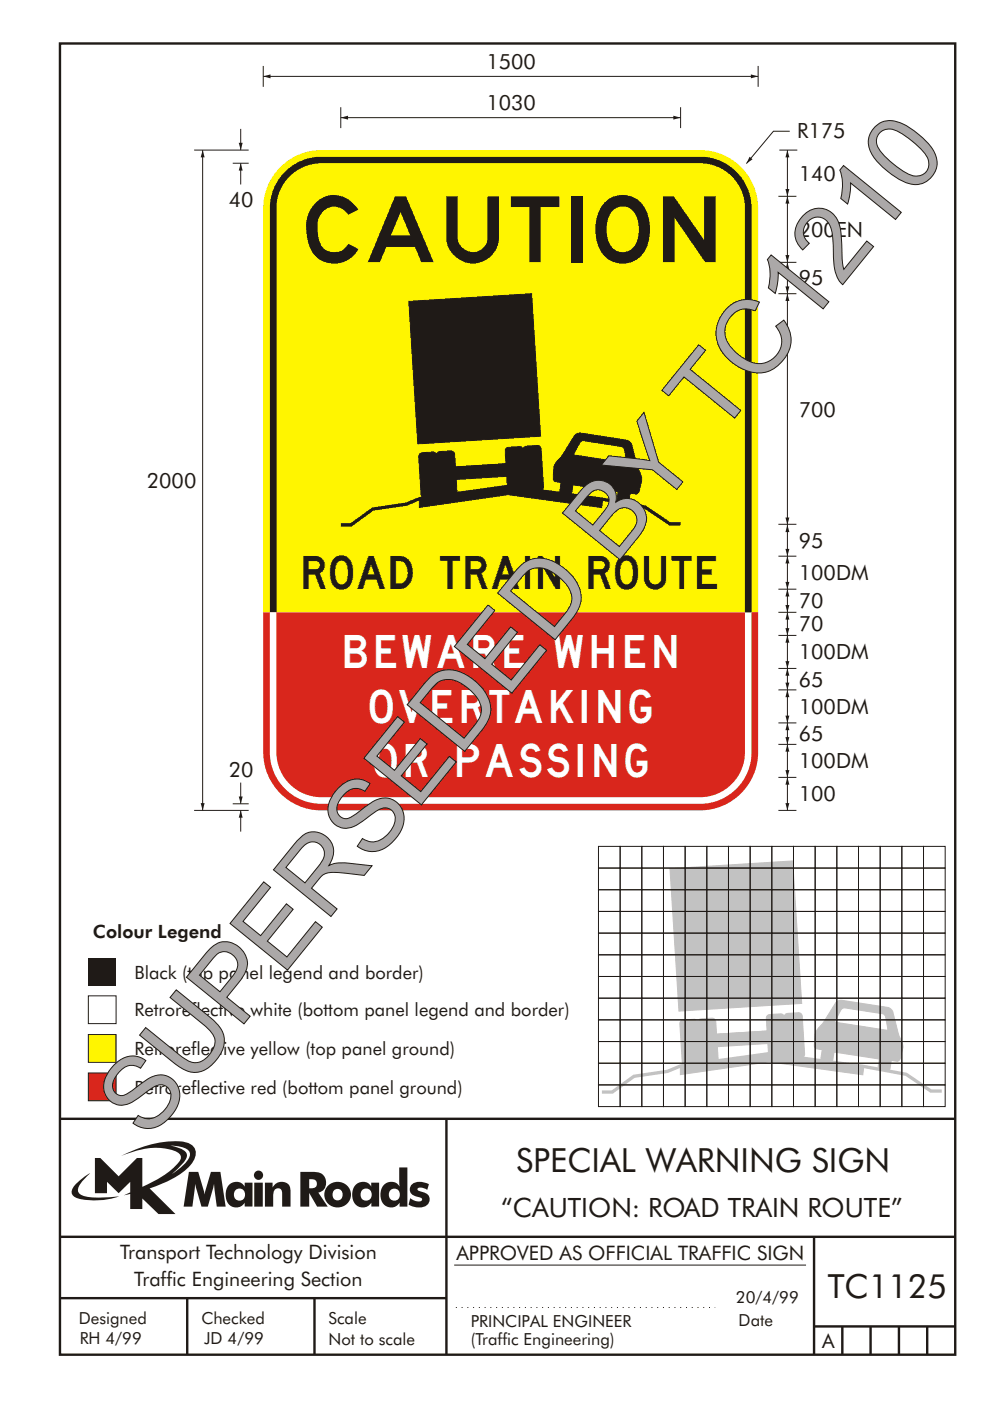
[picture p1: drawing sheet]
<svg xmlns="http://www.w3.org/2000/svg" width="210mm" height="297mm" viewBox="0 0 210 297" stroke-linecap="round" stroke-linejoin="round" font-family="sans-serif">
<g fill="none" stroke="#1f1a17" stroke-width=".51">
<path d="M12.7 9.2h190v278h-190zM12.7 237.2h190M94.7 237.1v50.1M12.7 262.2h190.1M12.7 275.2h82M39.7 275.2v12M66.7 275.2v12M172.7 262.2v25M172.7 281.2h30M178.7 281.2v6M184.7 281.2v6M190.7 281.2v6"/>
<path d="M196.7 281.2v6"/>
</g>
<path d="M96.4 268.2h74.6" fill="none" stroke="#1f1a17" stroke-width=".21"/>
<path d="M96.7 277.2h55" fill="none" stroke="#1f1a17" stroke-width=".21" stroke-dasharray=".2 1" stroke-linecap="butt"/>
<path d="M36.1 242.9a5.9 5.9 0 0 1 3.9 1 1.58 1.58 0 0 1-.2 2.1l-1.1 1.2-2.3 1.7 .9-.8a6.4 6.4 0 0 0 2.4-3.2 2.43 2.43 0 0 0-2.3-1.7zM20.1 245.5v7.5h2.6v-2.4l2.5 2.4 2.4-2.4v2.2l-1.3 .6 1.3-.3v3.2h2.6v-2.2l3.4 3.3h3.6l-5.5-5.4a20.2 20.2 0 0 0 8.7-5 3.1 3.1 0 0 0 .8-3.8 3.9 3.9 0 0 0-3.1-1.2 25.1 25.1 0 0 0-12.4 3.1 16.1 16.1 0 0 1 11.1-1.2 1.56 1.56 0 0 1 1.5 2 18.1 18.1 0 0 1-8.1 5.7v-6.1h-1.1l-3.9 3.9-3.9-3.9zM16.2 251a2.12 2.12 0 0 0-.8 2.4 7.5 7.5 0 0 0 5 1.1l2.9-.3 2-.6a22.2 22.2 0 0 1-7.7-.1 1.33 1.33 0 0 1-.7-2.2l.9-1.2 1.3-1.4-1.4 .9zM65.6 250a1.42 1.42 0 0 1 1.6 .6 .98 .98 0 0 1-.2 1.1 .98 .98 0 0 1-1 .2h-.4zM63.7 248.5v7.3h1.9v-2.9l1.7 2.9h2.2l-2-2.9a2.26 2.26 0 0 0 1.6-2.7 2.26 2.26 0 0 0-2.6-1.7zM68.9 253.3a2.8 2.8 0 0 0 5.6 0 2.8 2.8 0 0 0-5.6 0zM71 252.3a1.16 1.16 0 0 1 1.7 1 1.16 1.16 0 0 1-1.7 1 1.45 1.45 0 0 1 0-2zM75.5 251.1a3.2 3.2 0 0 0 .4 4.7 2.14 2.14 0 0 0 2.9-.8v.8h1.6v-5.1h-1.6v.9a2.04 2.04 0 0 0-3.3-.5zM76.9 252.2a1.24 1.24 0 0 1 1.7 .3 1.24 1.24 0 0 1-.2 1.7 1.24 1.24 0 0 1-1.7-.1 1.57 1.57 0 0 1 .2-1.9zM84.7 247.5l.1 4.1a2.17 2.17 0 0 0-2.4-1 2.17 2.17 0 0 0-1.6 2 2.51 2.51 0 0 0 2.7 3.4 2.08 2.08 0 0 0 1.3-1v.8h1.6v-8.3zM82.9 252.2a1.24 1.24 0 0 1 1.9 1.1 1.24 1.24 0 0 1-1.9 1 1.45 1.45 0 0 1 0-2.1zM87.5 251a1.53 1.53 0 0 0-.5 1.7 1.53 1.53 0 0 0 1.5 1 .83 .83 0 0 1 1 .8 2.08 2.08 0 0 1-2.5-.5l-.3 1.4a3.8 3.8 0 0 0 3.9 .1 1.55 1.55 0 0 0 .5-1.7 1.55 1.55 0 0 0-1.4-1 1.27 1.27 0 0 1-1.1-.7 1.23 1.23 0 0 1 1.7 0l.3 .2 .4-1.2a3.6 3.6 0 0 0-3.5-.1zM40.1 248.5l-1.1 7.3h1.8l.6-4.8 1.3 4.8h1.4l1.3-4.8 .6 4.8h1.9l-1.1-7.3h-2l-1.4 4.8-1.3-4.8zM48.7 251.1a3.2 3.2 0 0 0 .4 4.7 2.12 2.12 0 0 0 2.8-.8v.8h1.7v-5.1h-1.7v.9a2.07 2.07 0 0 0-3.2-.5zM50.1 252.2a1.23 1.23 0 0 1 1.7 .3 1.23 1.23 0 0 1-.3 1.7 1.23 1.23 0 0 1-1.7-.1 1.52 1.52 0 0 1 .3-1.9zM53.9 250.7v5.1h1.8v-5.1zM53.9 249.2a.98 .98 0 0 0 1.9 0 .98 .98 0 0 0-1.9 0zM56.2 250.7v5.1h1.8a5.5 5.5 0 0 1 .3-3.6 .92 .92 0 0 1 1.1-.2 .92 .92 0 0 1 .5 1.1v2.7h1.7v-2.9a2 2 0 0 0-1.3-2.3 2 2 0 0 0-2.5 1.2v-1.1z" fill-rule="evenodd" fill="#1f1a17"/>
<path d="M18.7 219.3h5.9v5.9h-5.9z" fill-rule="evenodd" fill="#fff500" stroke="#1f1a17" stroke-width=".21"/>
<path d="M18.7 211.1h5.9v5.9h-5.9z" fill-rule="evenodd" fill="#fff" stroke="#1f1a17" stroke-width=".21"/>
<path d="M18.7 227.5h5.9v5.9h-5.9z" fill-rule="evenodd" fill="#d9261c" stroke="#1f1a17" stroke-width=".21"/>
<path d="M18.7 203.1h5.9v5.9h-5.9z" fill="#1f1a17"/>
<path d="M59.5 35.4a12.3 12.3 0 0 1 8.7-3.6h80.4a12.3 12.3 0 0 1 12.3 12.3v85.7h-105v-85.7a12.3 12.3 0 0 1 3.6-8.7z" fill-rule="evenodd" fill="#fff500"/>
<path d="M167.1 164.8v7" fill="none" stroke="#1f1a17" stroke-width=".21"/>
<g fill="#1f1a17">
<path d="M166.6 170.3h.9l-.4 1.5z" fill-rule="evenodd"/>
<path d="M167.1 164.8l.4 1.6h-.9z" fill-rule="evenodd"/>
</g>
<path d="M167.1 157.8v7" fill="none" stroke="#1f1a17" stroke-width=".21"/>
<g fill="#1f1a17">
<path d="M166.6 163.3h.9l-.4 1.5z" fill-rule="evenodd"/>
<path d="M167.1 157.8l.4 1.6h-.9z" fill-rule="evenodd"/>
</g>
<path d="M167.1 146.3v7" fill="none" stroke="#1f1a17" stroke-width=".21"/>
<g fill="#1f1a17">
<path d="M166.6 151.7h.9l-.4 1.6z" fill-rule="evenodd"/>
<path d="M167.1 146.3l.4 1.5h-.9z" fill-rule="evenodd"/>
</g>
<path d="M167.1 134.7v7" fill="none" stroke="#1f1a17" stroke-width=".21"/>
<g fill="#1f1a17">
<path d="M166.6 140.2h.9l-.4 1.5z" fill-rule="evenodd"/>
<path d="M167.1 134.7l.4 1.6h-.9z" fill-rule="evenodd"/>
</g>
<path d="M167.1 117.9v7" fill="none" stroke="#1f1a17" stroke-width=".21"/>
<g fill="#1f1a17">
<path d="M166.6 123.4h.9l-.4 1.5z" fill-rule="evenodd"/>
<path d="M167.1 117.9l.4 1.6h-.9z" fill-rule="evenodd"/>
</g>
<path d="M167.1 111.3v6.6" fill="none" stroke="#1f1a17" stroke-width=".21"/>
<g fill="#1f1a17">
<path d="M166.6 116.4h.9l-.4 1.5z" fill-rule="evenodd"/>
<path d="M167.1 111.3l.4 1.5h-.9z" fill-rule="evenodd"/>
</g>
<path d="M167.1 55.6v6.7" fill="none" stroke="#1f1a17" stroke-width=".21"/>
<g fill="#1f1a17">
<path d="M166.6 60.7h.9l-.4 1.6z" fill-rule="evenodd"/>
<path d="M167.1 55.6l.4 1.6h-.9z" fill-rule="evenodd"/>
</g>
<path d="M167.1 41.6v14" fill="none" stroke="#1f1a17" stroke-width=".21"/>
<g fill="#1f1a17">
<path d="M166.6 54.1h.9l-.4 1.5z" fill-rule="evenodd"/>
<path d="M167.1 41.6l.4 1.6h-.9z" fill-rule="evenodd"/>
</g>
<path d="M167.1 62.3v49" fill="none" stroke="#1f1a17" stroke-width=".21"/>
<g fill="#1f1a17">
<path d="M166.6 109.7h.9l-.4 1.6z" fill-rule="evenodd"/>
<path d="M167.1 62.3l.4 1.5h-.9z" fill-rule="evenodd"/>
</g>
<path d="M167.1 31.8v9.8" fill="none" stroke="#1f1a17" stroke-width=".21"/>
<g fill="#1f1a17">
<path d="M166.6 40.1h.9l-.4 1.5z" fill-rule="evenodd"/>
<path d="M167.1 31.8l.4 1.6h-.9z" fill-rule="evenodd"/>
</g>
<path d="M167.1 153.3v4.5" fill="none" stroke="#1f1a17" stroke-width=".21"/>
<g fill="#1f1a17">
<path d="M166.6 156.3h.9l-.4 1.5z" fill-rule="evenodd"/>
<path d="M167.1 153.3l.4 1.5h-.9z" fill-rule="evenodd"/>
</g>
<path d="M167.1 141.7v4.6" fill="none" stroke="#1f1a17" stroke-width=".21"/>
<g fill="#1f1a17">
<path d="M166.6 144.7h.9l-.4 1.6z" fill-rule="evenodd"/>
<path d="M167.1 141.7l.4 1.6h-.9z" fill-rule="evenodd"/>
</g>
<path d="M167.1 129.8v4.9" fill="none" stroke="#1f1a17" stroke-width=".21"/>
<g fill="#1f1a17">
<path d="M166.6 133.2h.9l-.4 1.5z" fill-rule="evenodd"/>
<path d="M167.1 129.8l.4 1.6h-.9z" fill-rule="evenodd"/>
</g>
<path d="M167.1 124.9v4.9" fill="none" stroke="#1f1a17" stroke-width=".21"/>
<g fill="#1f1a17">
<path d="M166.6 128.3h.9l-.4 1.5z" fill-rule="evenodd"/>
<path d="M167.1 124.9l.4 1.6h-.9z" fill-rule="evenodd"/>
</g>
<path d="M72.3 24.9h72.1" fill="none" stroke="#1f1a17" stroke-width=".21"/>
<g fill="#1f1a17">
<path d="M142.9 24.5l1.5 .4-1.5 .5 1.5-.5-1.5 .5z" fill-rule="evenodd"/>
<path d="M72.3 24.9l1.5-.4v.9z" fill-rule="evenodd"/>
</g>
<path d="M55.9 16.2h105" fill="none" stroke="#1f1a17" stroke-width=".21"/>
<g fill="#1f1a17">
<path d="M159.3 15.8l1.6 .4-1.6 .4 1.6-.4-1.6 .4z" fill-rule="evenodd"/>
<path d="M55.9 16.2l1.5-.4v.8z" fill-rule="evenodd"/>
</g>
<g fill="none" stroke="#1f1a17" stroke-width=".21">
<path d="M55.9 14v4.4M160.9 14v4.4M72.3 22.7v4.5M144.4 22.7v4.5M165.3 31.8h3.9M167.6 27.8h-3.5l-5.7 6.9M165.2 55.6h3.8M165.2 41.6h3.8M165.2 62.3h3.8M165.2 117.9h3.8M165.2 111.2h3.8M165.2 124.9h3.8"/>
<path d="M165.2 134.7h3.8M165.2 129.8h3.8M165.2 153.3h3.8M165.2 141.7h3.8M165.2 157.8h3.8M165.2 146.3h3.8M165.2 171.8h3.8M165.2 164.8h3.8"/>
</g>
<path d="M159 33.2l.7 .6-1.3 .9z" fill-rule="evenodd" fill="#1f1a17"/>
<path d="M55.9 129.8h105v29.7a12.3 12.3 0 0 1-12.3 12.3h-80.4a12.3 12.3 0 0 1-12.3-12.3z" fill-rule="evenodd" fill="#d9261c"/>
<path d="M57.3 129.8h102.2v29.7a10.9 10.9 0 0 1-10.9 10.9h-80.4a10.9 10.9 0 0 1-10.9-10.9z" fill-rule="evenodd" fill="#fff"/>
<path d="M60.5 36.4a10.9 10.9 0 0 1 7.7-3.2h80.4a10.9 10.9 0 0 1 10.9 10.9v85.7h-102.2v-85.7a10.9 10.9 0 0 1 3.2-7.7z" fill-rule="evenodd" fill="#1f1a17"/>
<path d="M58.7 129.8h99.4v29.7a9.5 9.5 0 0 1-9.5 9.5h-80.4a9.5 9.5 0 0 1-9.5-9.5z" fill-rule="evenodd" fill="#d9261c"/>
<path d="M61.8 37a9.5 9.5 0 0 1 6.4-2.4h80.4a9.5 9.5 0 0 1 9.5 9.5v85.7h-99.4v-85.7a9.5 9.5 0 0 1 3.1-7.1z" fill-rule="evenodd" fill="#fff500"/>
<g fill="#1f1a17" stroke="#1f1a17" stroke-width=".21">
<path d="M86.7 63.9l26.1-1.6 1.9 30.2-26.1 1.6z" fill-rule="evenodd"/>
<path d="M89 96.2l.6-.2 2.2-.2a.77 .77 0 0 1 .8 .6 .77 .77 0 0 1 .7-.7l2.3-.1a.77 .77 0 0 1 .9 .7l.1 2.7 10.7-.7-.1-2.6a.77 .77 0 0 1 .7-.9l2.3-.1a.77 .77 0 0 1 .8 .5 .77 .77 0 0 1 .7-.6l2.3-.1a.77 .77 0 0 1 .8 .7l.5 8a.77 .77 0 0 1-.7 .8l-2.3 .1a.77 .77 0 0 1-.8-.5 .77 .77 0 0 1-.7 .6l-2.3 .2a.77 .77 0 0 1-.8-.7l-.2-2.7-10.7 .7 .2 2.6a.77 .77 0 0 1-.8 .9l-2.3 .1a.77 .77 0 0 1-.7-.5 .77 .77 0 0 1-.8 .6l-2.2 .1a.77 .77 0 0 1-.9-.7l-.5-8z" fill-rule="evenodd"/>
<path d="M123.2 93.6l-1.6 2.8 11.4 1.8-.5-2.9-.6-.6-8.1-1.3zM122.1 92.2l-2.7 4.2-1.6 1.9-.3 .8-.1 2.2a.75 .75 0 0 0 .5 .8l1.1 .2-.2 1.8v.2l.4 .4 1.4 .2 .6-.2 .4-1.9 9.6 1.5-.3 1.6 .3 .5 .2 .2 1.6 .1 .4-.4 .3-1.7 1.2 .1a.76 .76 0 0 0 .7-.6l.5-2.2v-.8l-.9-2.2-1.2-4.6a1.51 1.51 0 0 0-1-1l-9.8-1.5z" fill-rule="evenodd"/>
<path d="M88.9 105.8l18.9-2.7 20.1 2.7-.2 1.8-19.9-2.7-18.9 2.7z" fill-rule="evenodd"/>
</g>
<path d="M41.2 31.8h11.6M43 31.8v140M49.4 34.6h3.4M107.4 98.3l-10.8 .7M41.2 171.8h11.6M49.4 170.4h3.4" fill="none" stroke="#1f1a17" stroke-width=".21"/>
<path d="M144.4 111.1h-2.3l-5.2-3.6-9-1.7-20.1-2.7-18.8 2.6-2.8 1.2-7.1 1-4.6 3.4h-2.2" fill="none" stroke="#1f1a17" stroke-width=".71" stroke-linecap="butt"/>
<g fill="#1f1a17">
<path d="M42.6 170.3h.8l-.4 1.5z" fill-rule="evenodd"/>
<path d="M43 31.8l.4 1.6h-.8z" fill-rule="evenodd"/>
</g>
<path d="M51.1 165.9v4.5" fill="none" stroke="#1f1a17" stroke-width=".21"/>
<path d="M50.7 168.9h.8l-.4 1.5 .4-1.5-.4 1.5z" fill-rule="evenodd" fill="#1f1a17"/>
<path d="M51.1 27.3v4.5" fill="none" stroke="#1f1a17" stroke-width=".21"/>
<path d="M50.7 30.3h.8l-.4 1.5 .4-1.5-.4 1.5z" fill-rule="evenodd" fill="#1f1a17"/>
<path d="M51.1 171.8v4.5" fill="none" stroke="#1f1a17" stroke-width=".21"/>
<path d="M51.1 171.8l.4 1.6h-.8z" fill-rule="evenodd" fill="#1f1a17"/>
<path d="M51.1 34.6v4.5" fill="none" stroke="#1f1a17" stroke-width=".21"/>
<path d="M51.1 34.6l.4 1.6h-.8z" fill-rule="evenodd" fill="#1f1a17"/>
<g fill="#c2c2c2" stroke="#c2c2c2" stroke-width=".21">
<path d="M142.1 184.2l26.1-1.7 1.9 30.2-26.1 1.7z" fill-rule="evenodd"/>
<path d="M144.4 216.5l.6-.3 2.3-.1a.77 .77 0 0 1 .7 .5 .77 .77 0 0 1 .8-.6l2.2-.1a.77 .77 0 0 1 .9 .7l.1 2.7 10.7-.7-.1-2.7a.77 .77 0 0 1 .7-.8l2.3-.1a.77 .77 0 0 1 .8 .5 .77 .77 0 0 1 .7-.6l2.3-.2a.77 .77 0 0 1 .8 .7l.5 8.1a.77 .77 0 0 1-.7 .8l-2.3 .1a.77 .77 0 0 1-.8-.5 .77 .77 0 0 1-.7 .6l-2.3 .1a.77 .77 0 0 1-.8-.7l-.2-2.7-10.7 .7 .2 2.7a.77 .77 0 0 1-.8 .8l-2.2 .2a.77 .77 0 0 1-.8-.6 .77 .77 0 0 1-.7 .7l-2.3 .1a.77 .77 0 0 1-.9-.7l-.5-8z" fill-rule="evenodd"/>
<path d="M178.6 213.9l-1.6 2.8 11.4 1.8-.5-3-.6-.6-8.1-1.2zM177.5 212.4l-2.7 4.3-1.6 1.9-.3 .7-.1 2.3a.75 .75 0 0 0 .5 .8l1.1 .2-.2 1.7v.3l.4 .4 1.4 .2 .6-.3 .4-1.8 9.6 1.4-.3 1.7 .3 .5 .2 .1 1.6 .2 .4-.4 .3-1.8 1.2 .2a.76 .76 0 0 0 .7-.6l.5-2.2v-.8l-.9-2.2-1.2-4.7a1.51 1.51 0 0 0-1-.9l-9.8-1.5z" fill-rule="evenodd"/>
<path d="M144.3 226.1l18.9-2.7 20.1 2.7-.2 1.8-19.9-2.8-18.9 2.7z" fill-rule="evenodd"/>
</g>
<path d="M162.8 218.6l-10.8 .7" fill="none" stroke="#c2c2c2" stroke-width=".21"/>
<path d="M199.8 231.3h-2.3l-5.2-3.5-9-1.7-20.1-2.7-18.8 2.6-2.8 1.2-7.1 1-4.6 3.3h-2.2" fill="none" stroke="#c2c2c2" stroke-width=".71" stroke-linecap="butt"/>
<g fill="none" stroke="#1f1a17" stroke-width=".21">
<path d="M127 179.4h4.6v4.6h-4.6zM131.6 179.4h4.6v4.6h-4.6zM136.2 179.4h4.6v4.6h-4.6zM140.8 179.4h4.6v4.6h-4.6zM145.4 179.4h4.6v4.6h-4.6zM150 179.4h4.6v4.6h-4.6zM154.6 179.4h4.6v4.6h-4.6zM159.2 179.4h4.6v4.6h-4.6zM163.8 179.4h4.6v4.6h-4.6zM168.4 179.4h4.5v4.6h-4.5zM172.9 179.4h4.6v4.6h-4.6zM177.5 179.4h4.6v4.6h-4.6z"/>
<path d="M182.1 179.4h4.6v4.6h-4.6zM186.7 179.4h4.6v4.6h-4.6zM191.3 179.4h4.6v4.6h-4.6zM195.9 179.4h4.6v4.6h-4.6zM127 184h4.6v4.6h-4.6zM127 188.6h4.6v4.6h-4.6zM127 193.2h4.6v4.6h-4.6zM127 197.8h4.6v4.6h-4.6zM131.6 184h4.6v4.6h-4.6zM131.6 188.6h4.6v4.6h-4.6zM131.6 193.2h4.6v4.6h-4.6zM131.6 197.8h4.6v4.6h-4.6z"/>
<path d="M136.2 184h4.6v4.6h-4.6zM136.2 188.6h4.6v4.6h-4.6zM136.2 193.2h4.6v4.6h-4.6zM136.2 197.8h4.6v4.6h-4.6zM140.8 184h4.6v4.6h-4.6zM140.8 188.6h4.6v4.6h-4.6zM140.8 193.2h4.6v4.6h-4.6zM140.8 197.8h4.6v4.6h-4.6zM145.4 184h4.6v4.6h-4.6zM145.4 188.6h4.6v4.6h-4.6zM145.4 193.2h4.6v4.6h-4.6zM145.4 197.8h4.6v4.6h-4.6z"/>
<path d="M150 184h4.6v4.6h-4.6zM150 188.6h4.6v4.6h-4.6zM150 193.2h4.6v4.6h-4.6zM150 197.8h4.6v4.6h-4.6zM154.6 184h4.6v4.6h-4.6zM154.6 188.6h4.6v4.6h-4.6zM154.6 193.2h4.6v4.6h-4.6zM154.6 197.8h4.6v4.6h-4.6zM159.2 184h4.6v4.6h-4.6zM159.2 188.6h4.6v4.6h-4.6zM159.2 193.2h4.6v4.6h-4.6zM159.2 197.8h4.6v4.6h-4.6z"/>
<path d="M163.8 184h4.6v4.6h-4.6zM163.8 188.6h4.6v4.6h-4.6zM163.8 193.2h4.6v4.6h-4.6zM163.8 197.8h4.6v4.6h-4.6zM168.4 184h4.5v4.6h-4.5zM168.4 188.6h4.5v4.6h-4.5zM168.4 193.2h4.5v4.6h-4.5zM168.4 197.8h4.5v4.6h-4.5zM172.9 184h4.6v4.6h-4.6zM172.9 188.6h4.6v4.6h-4.6zM172.9 193.2h4.6v4.6h-4.6zM172.9 197.8h4.6v4.6h-4.6z"/>
<path d="M177.5 184h4.6v4.6h-4.6zM177.5 188.6h4.6v4.6h-4.6zM177.5 193.2h4.6v4.6h-4.6zM177.5 197.8h4.6v4.6h-4.6zM182.1 184h4.6v4.6h-4.6zM182.1 188.6h4.6v4.6h-4.6zM182.1 193.2h4.6v4.6h-4.6zM182.1 197.8h4.6v4.6h-4.6zM186.7 184h4.6v4.6h-4.6zM186.7 188.6h4.6v4.6h-4.6zM186.7 193.2h4.6v4.6h-4.6zM186.7 197.8h4.6v4.6h-4.6z"/>
<path d="M191.3 184h4.6v4.6h-4.6zM191.3 188.6h4.6v4.6h-4.6zM191.3 193.2h4.6v4.6h-4.6zM191.3 197.8h4.6v4.6h-4.6zM195.9 184h4.6v4.6h-4.6zM195.9 188.6h4.6v4.6h-4.6zM195.9 193.2h4.6v4.6h-4.6zM195.9 197.8h4.6v4.6h-4.6zM127 202.4h4.6v4.6h-4.6zM127 207h4.6v4.6h-4.6zM127 211.6h4.6v4.6h-4.6zM127 216.2h4.6v4.6h-4.6z"/>
<path d="M131.6 202.4h4.6v4.6h-4.6zM131.6 207h4.6v4.6h-4.6zM131.6 211.6h4.6v4.6h-4.6zM131.6 216.2h4.6v4.6h-4.6zM136.2 202.4h4.6v4.6h-4.6zM136.2 207h4.6v4.6h-4.6zM136.2 211.6h4.6v4.6h-4.6zM136.2 216.2h4.6v4.6h-4.6zM140.8 202.4h4.6v4.6h-4.6zM140.8 207h4.6v4.6h-4.6zM140.8 211.6h4.6v4.6h-4.6zM140.8 216.2h4.6v4.6h-4.6z"/>
<path d="M145.4 202.4h4.6v4.6h-4.6zM145.4 207h4.6v4.6h-4.6zM145.4 211.6h4.6v4.6h-4.6zM145.4 216.2h4.6v4.6h-4.6zM150 202.4h4.6v4.6h-4.6zM150 207h4.6v4.6h-4.6zM150 211.6h4.6v4.6h-4.6zM150 216.2h4.6v4.6h-4.6zM154.6 202.4h4.6v4.6h-4.6zM154.6 207h4.6v4.6h-4.6zM154.6 211.6h4.6v4.6h-4.6zM154.6 216.2h4.6v4.6h-4.6z"/>
<path d="M159.2 202.4h4.6v4.6h-4.6zM159.2 207h4.6v4.6h-4.6zM159.2 211.6h4.6v4.6h-4.6zM159.2 216.2h4.6v4.6h-4.6zM163.8 202.4h4.6v4.6h-4.6zM163.8 207h4.6v4.6h-4.6zM163.8 211.6h4.6v4.6h-4.6zM163.8 216.2h4.6v4.6h-4.6zM168.4 202.4h4.5v4.6h-4.5zM168.4 207h4.5v4.6h-4.5zM168.4 211.6h4.5v4.6h-4.5zM168.4 216.2h4.5v4.6h-4.5z"/>
<path d="M172.9 202.4h4.6v4.6h-4.6zM172.9 207h4.6v4.6h-4.6zM172.9 211.6h4.6v4.6h-4.6zM172.9 216.2h4.6v4.6h-4.6zM177.5 202.4h4.6v4.6h-4.6zM177.5 207h4.6v4.6h-4.6zM177.5 211.6h4.6v4.6h-4.6zM177.5 216.2h4.6v4.6h-4.6zM182.1 202.4h4.6v4.6h-4.6zM182.1 207h4.6v4.6h-4.6zM182.1 211.6h4.6v4.6h-4.6zM182.1 216.2h4.6v4.6h-4.6z"/>
<path d="M186.7 202.4h4.6v4.6h-4.6zM186.7 207h4.6v4.6h-4.6zM186.7 211.6h4.6v4.6h-4.6zM186.7 216.2h4.6v4.6h-4.6zM191.3 202.4h4.6v4.6h-4.6zM191.3 207h4.6v4.6h-4.6zM191.3 211.6h4.6v4.6h-4.6zM191.3 216.2h4.6v4.6h-4.6zM195.9 202.4h4.6v4.6h-4.6zM195.9 207h4.6v4.6h-4.6zM195.9 211.6h4.6v4.6h-4.6zM195.9 216.2h4.6v4.6h-4.6z"/>
<path d="M127 230h4.6v4.6h-4.6zM127 220.8h4.6v4.6h-4.6zM127 225.4h4.6v4.6h-4.6zM131.6 230h4.6v4.6h-4.6zM131.6 220.8h4.6v4.6h-4.6zM131.6 225.4h4.6v4.6h-4.6zM136.2 230h4.6v4.6h-4.6zM136.2 220.8h4.6v4.6h-4.6zM136.2 225.4h4.6v4.6h-4.6zM140.8 230h4.6v4.6h-4.6zM140.8 220.8h4.6v4.6h-4.6zM140.8 225.4h4.6v4.6h-4.6z"/>
<path d="M145.4 230h4.6v4.6h-4.6zM145.4 220.8h4.6v4.6h-4.6zM145.4 225.4h4.6v4.6h-4.6zM150 230h4.6v4.6h-4.6zM150 220.8h4.6v4.6h-4.6zM150 225.4h4.6v4.6h-4.6zM154.6 230h4.6v4.6h-4.6zM154.6 220.8h4.6v4.6h-4.6zM154.6 225.4h4.6v4.6h-4.6zM159.2 230h4.6v4.6h-4.6zM159.2 220.8h4.6v4.6h-4.6zM159.2 225.4h4.6v4.6h-4.6z"/>
<path d="M163.8 230h4.6v4.6h-4.6zM163.8 220.8h4.6v4.6h-4.6zM163.8 225.4h4.6v4.6h-4.6zM168.4 230h4.5v4.6h-4.5zM168.4 220.8h4.5v4.6h-4.5zM168.4 225.4h4.5v4.6h-4.5zM172.9 230h4.6v4.6h-4.6zM172.9 220.8h4.6v4.6h-4.6zM172.9 225.4h4.6v4.6h-4.6zM177.5 230h4.6v4.6h-4.6zM177.5 220.8h4.6v4.6h-4.6zM177.5 225.4h4.6v4.6h-4.6z"/>
<path d="M182.1 230h4.6v4.6h-4.6zM182.1 220.8h4.6v4.6h-4.6zM182.1 225.4h4.6v4.6h-4.6zM186.7 230h4.6v4.6h-4.6zM186.7 220.8h4.6v4.6h-4.6zM186.7 225.4h4.6v4.6h-4.6zM191.3 230h4.6v4.6h-4.6zM191.3 220.8h4.6v4.6h-4.6zM191.3 225.4h4.6v4.6h-4.6zM195.9 230h4.6v4.6h-4.6zM195.9 220.8h4.6v4.6h-4.6zM195.9 225.4h4.6v4.6h-4.6z"/>
</g>
<text font-size="21.9" fill="#1f1a17" x="31.5" y="242.1" transform="rotate(-51 31.5 242.1)">SUPERSEDED BY TC1210</text>
<text font-size="14" fill="#1f1a17" x="64.9" y="55.6">CAUTION</text>
<g font-size="7.1" fill="#1f1a17">
<text x="109.5" y="248.5">SPECIAL WARNING SIGN</text>
<text x="175.6" y="275.2">TC1125</text>
</g>
<text font-size="7" fill="#1f1a17" x="64.5" y="124.9">ROAD TRAIN ROUTE</text>
<g font-size="7" fill="#fff">
<text x="73.1" y="141.7">BEWARE WHEN</text>
<text x="78.5" y="153.3">OVERTAKING</text>
<text x="79.3" y="164.8">OR PASSING</text>
</g>
<text font-size="5.6" fill="#1f1a17" x="106.3" y="258">“CAUTION: ROAD TRAIN ROUTE”</text>
<g font-size="4.4" fill="#1f1a17">
<text x="103.2" y="14.5">1500</text>
<text x="103.2" y="23.3">1030</text>
<text x="169.1" y="29.4">R175</text>
<text x="169.5" y="38.3">140</text>
<text x="48.6" y="43.9">40</text>
<text x="169.5" y="50.2">200EN</text>
<text x="169.5" y="60.5">95</text>
<text x="169.5" y="88.3">700</text>
<text x="31.2" y="103.4">2000</text>
<text x="169.5" y="116.1">95</text>
<text x="169.5" y="123">100DM</text>
<text x="169.5" y="128.9">70</text>
<text x="169.5" y="133.8">70</text>
<text x="169.5" y="139.8">100DM</text>
<text x="169.5" y="145.6">65</text>
<text x="169.5" y="151.4">100DM</text>
<text x="169.5" y="157.2">65</text>
<text x="48.6" y="164.7">20</text>
<text x="169.5" y="162.9">100DM</text>
<text x="169.5" y="169.9">100</text>
</g>
<g font-size="4.2" fill="#1f1a17">
<text x="25.5" y="267">Transport Technology Division</text>
<text x="96.9" y="267.2">APPROVED AS OFFICIAL TRAFFIC SIGN</text>
<text x="28.5" y="272.6">Traffic Engineering Section</text>
<text x="174.4" y="285.8">A</text>
</g>
<g font-size="3.9" fill="#1f1a17">
<text x="19.7" y="199">Colour Legend</text>
<text x="28.5" y="207.5">Black (top panel legend and border)</text>
<text x="28.5" y="215.5">Retroreflective white (bottom panel legend and border)</text>
<text x="28.5" y="223.7">Retroreflective yellow (top panel ground)</text>
<text x="28.5" y="231.9">Retroreflective red (bottom panel ground)</text>
</g>
<g font-size="3.5" fill="#1f1a17">
<text x="16.7" y="280.7">Designed</text>
<text x="42.7" y="280.7">Checked</text>
<text x="69.7" y="280.7">Scale</text>
<text x="99.9" y="281.4">PRINCIPAL ENGINEER</text>
<text x="156.1" y="276.3">20/4/99</text>
<text x="156.7" y="281.2">Date</text>
<text x="16.9" y="284.9">RH 4/99</text>
<text x="43.3" y="284.9">JD 4/99</text>
<text x="69.7" y="285.2">Not to scale</text>
<text x="99.9" y="285.2">(Traffic Engineering)</text>
</g>
</svg>
